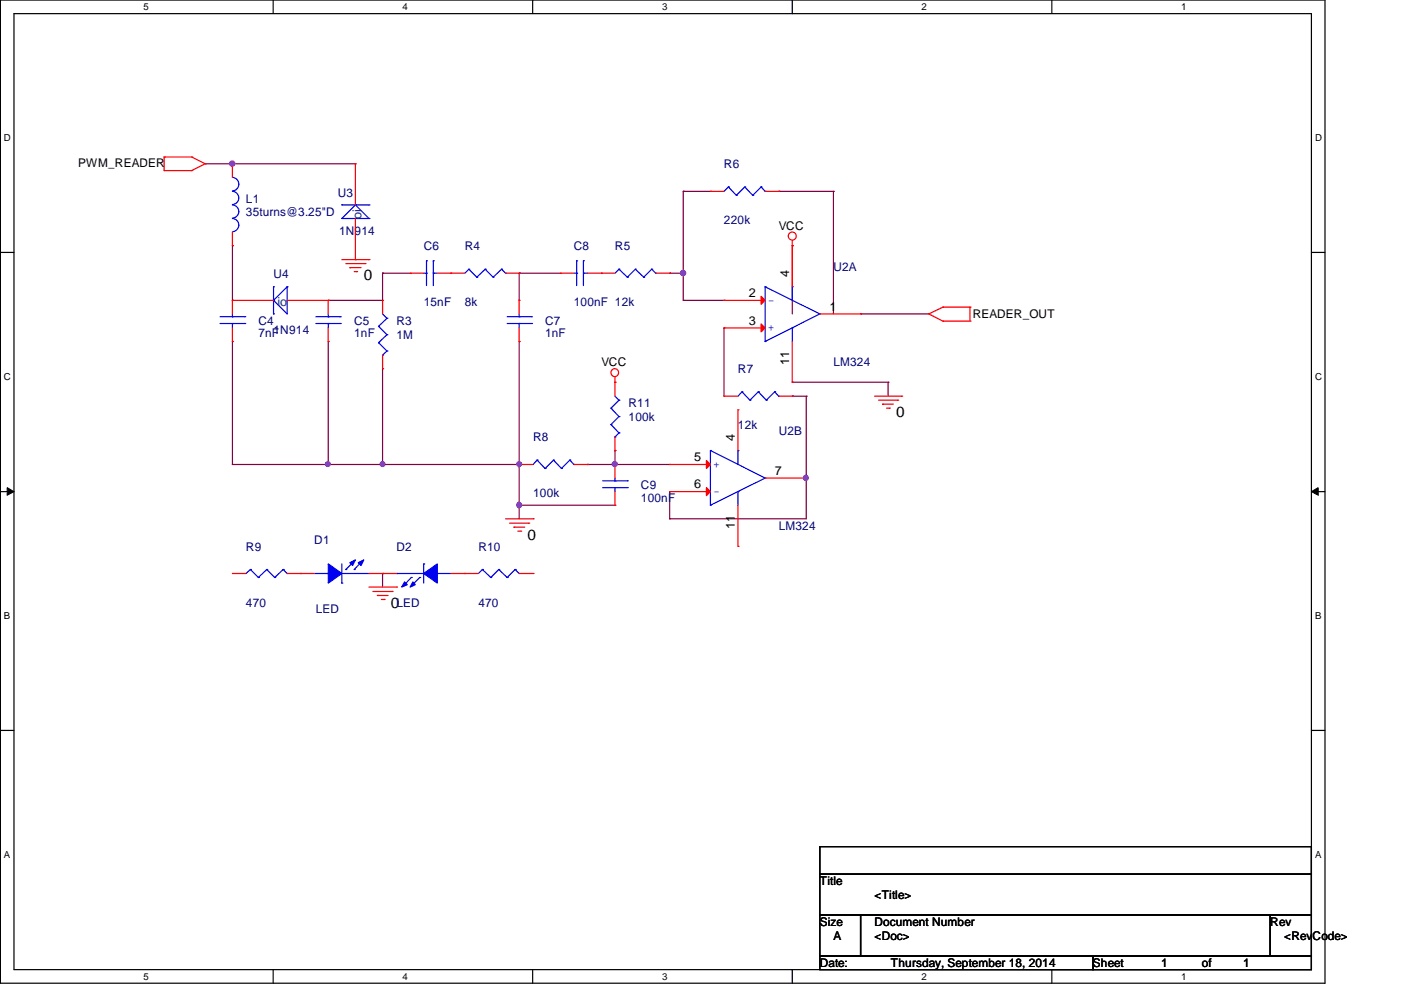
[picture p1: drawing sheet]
<svg xmlns="http://www.w3.org/2000/svg" width="297mm" height="210mm" viewBox="0 0 297 210" stroke-linecap="round" stroke-linejoin="round" font-family="sans-serif">
<path d="M.1 0h280.8v208.5h-280.8zM3 2.9h275v202.7h-275z" fill="none" stroke="#000" stroke-width=".25"/>
<g fill="#fff">
<path d="M30.4 .4h1v2.2h-1z"/>
<path d="M30.4 205.9h1v2.2h-1z"/>
</g>
<path d="M57.9 0v2.9M57.9 205.6v2.9" fill="none" stroke="#000" stroke-width=".25"/>
<g fill="#fff">
<path d="M85.3 .4h1.1v2.2h-1.1z"/>
<path d="M85.3 205.9h1.1v2.2h-1.1z"/>
</g>
<path d="M112.9 0v2.9M112.9 205.6v2.9" fill="none" stroke="#000" stroke-width=".25"/>
<g fill="#fff">
<path d="M140.4 .4h1v2.2h-1z"/>
<path d="M140.4 205.9h1v2.2h-1z"/>
</g>
<path d="M168 0v2.9M168 205.6v2.9" fill="none" stroke="#000" stroke-width=".25"/>
<g fill="#fff">
<path d="M195.4 .4h1v2.2h-1z"/>
<path d="M195.4 205.9h1v2.2h-1z"/>
</g>
<path d="M223 0v2.9M223 205.6v2.9" fill="none" stroke="#000" stroke-width=".25"/>
<g fill="#fff">
<path d="M250.4 .4h1.1v2.2h-1.1z"/>
<path d="M250.4 205.9h1.1v2.2h-1.1z"/>
<path d="M.8 28.2h1.4v2.2h-1.4z"/>
<path d="M278.8 28.2h1.4v2.2h-1.4z"/>
<path d="M.8 78.8h1.4v2.2h-1.4z"/>
<path d="M278.8 78.8h1.4v2.2h-1.4z"/>
</g>
<path d="M.1 53.5h2.9M278 53.5h2.9" fill="none" stroke="#000" stroke-width=".25"/>
<g fill="#fff">
<path d="M.8 129.6h1.3v2.2h-1.3z"/>
<path d="M278.8 129.6h1.3v2.2h-1.3z"/>
</g>
<path d="M.1 104.2h2.9M278 104.2h2.9" fill="none" stroke="#000" stroke-width=".25"/>
<path d="M1.5 103.4l1.5 .8-1.5 .8zM278 104.2l1.5-.8v1.6z" fill="#000" stroke="#000" stroke-width=".21"/>
<g fill="#fff">
<path d="M.8 180.2h1.2v2.2h-1.2z"/>
<path d="M278.8 180.2h1.2v2.2h-1.2z"/>
</g>
<path d="M.1 154.9h2.9M278 154.9h2.9M173.8 179.5h104.2v5.8h-104.2zM173.8 185.3h104.2v8.7h-104.2zM173.8 194h8.7v8.7h-8.7zM182.5 194h86.8v8.7h-86.8zM269.3 194h8.7v8.7h-8.7zM173.8 202.7h57.9v2.9h-57.9zM231.7 202.7h46.3v2.9h-46.3z" fill="none" stroke="#000" stroke-width=".25"/>
<g fill="none" stroke="#800040" stroke-width=".25">
<path d="M43.5 34.7h31.9M49.3 34.7h.1M49.3 52.1h.1M49.3 52.1v11.6M81.1 57.9h.1M81.1 57.9v5.8h-11.5M81.1 57.9h5.9M110.1 57.9h.1M110.1 57.9h8.7M110.1 57.9v5.8M142 57.9h.1M142 57.9h2.9"/>
<path d="M144.9 40.6h.1M144.9 57.9h.1M144.9 40.6h5.7M144.9 40.6v23.1M165.1 40.6h.1M165.1 40.6h11.6M168 52.1h.1M168 52.1v14.5M176.7 40.6h.1M176.7 40.6v26M49.3 72.4h.1M49.3 72.4v26.1"/>
<path d="M69.6 63.7h.1M69.6 72.4h.1M69.6 72.4v26.1M81.1 78.2h.1M81.1 78.2v20.3M110.1 72.4h.1M110.1 72.4v37.6M144.9 63.7h.1M144.9 63.7h8.6M153.5 69.5h.1M153.5 69.5v14.5M182.5 66.6h.1"/>
<path d="M182.5 66.6h14.4M49.3 98.5h.1M49.3 98.5h60.8M69.6 98.5h.1M81.1 98.5h.1M110.1 98.5h.1M124.5 98.5h.1M124.5 98.5h17.5M130.4 95.5h.1M130.4 98.5h.1M130.4 95.5v3M168 84h.1"/>
<path d="M168 81h.1M168 84h2.9M168 81h20.3M170.9 84h.1M170.9 84v26h-28.9M188.3 81h.1M188.3 81v3M110.1 107.1h.1M110.1 107.1h20.3M142 104.2h.1M142 110h.1M142 104.2v5.8"/>
<path d="M170.9 101.4h.1M81.1 121.6h.1M81.1 121.6v2.9"/>
</g>
<g fill="#f0f" stroke="#f0f" stroke-width=".25">
<circle cx="49.2" cy="34.7" r=".55"/>
<circle cx="81.1" cy="98.4" r=".51"/>
<circle cx="69.5" cy="98.4" r=".51"/>
<circle cx="170.8" cy="101.3" r=".53"/>
<circle cx="130.4" cy="98.4" r=".53"/>
<circle cx="144.8" cy="57.9" r=".55"/>
<circle cx="110" cy="107.1" r=".53"/>
<circle cx="110.1" cy="98.4" r=".51"/>
</g>
<g fill="none" stroke="#f00" stroke-width=".25">
<path d="M34.8 36.2h.1M34.8 33.3h.1M34.8 36.2h5.8M34.8 33.3v2.9M34.8 33.3h5.8M40.6 36.2h.1M40.6 33.3h.1M40.6 33.3l2.9 1.4M43.5 34.7h.1M43.5 34.7l-2.9 1.5M49.3 34.7h.1M49.3 34.7v2.9"/>
<path d="M75.4 34.7h.1M75.4 34.7v8.7M49.3 52.1h.1M49.3 49.2v2.9M72.5 55h5.7M73.3 55.9h4.1M74.2 56.7h.1M74.2 56.7h2.3M75.1 57.6h.5M75.4 55h.1M75.4 46.3v8.7M75.6 57.6h.1"/>
<path d="M77.4 55.9h.1M78.2 55h.1M87 57.9h.1M87 57.9h2.8M92.7 57.9h5.9M95.6 57.9h.1M107.2 57.9h2.9M110.1 57.9h.1M118.8 57.9h.1M118.8 57.9h2.9M124.5 57.9h5.9M127.5 57.9h.1"/>
<path d="M139 57.9h3M142 57.9h.1M150.6 40.6h.1M150.6 40.6h2.9M162.2 40.6h2.9M165.1 40.6h.1M168 52.1h.1M168 51v9.8M49.3 63.7h.1M49.3 72.4h.1M49.3 63.7v2.9M49.3 69.5v2.9"/>
<path d="M49.3 63.7h8.7M60.9 63.7h8.7M69.6 63.7h.1M69.6 72.4h.1M69.6 63.7v2.9M69.6 69.5v2.9M81.1 63.7h.1M81.1 78.2h.1M81.1 63.7v2.9M81.1 75.3v2.9M110.1 63.7h.1M110.1 72.4h.1"/>
<path d="M110.1 63.7v2.9M110.1 69.5v2.9M130.4 79.9v4.1M153.5 69.5h.1M153.5 63.7h.1M153.5 69.5h8.7M153.5 63.7h8.7M168 72.4v8.6M173.8 66.6h8.7M182.5 66.6h.1M196.9 66.6h.1M196.9 66.6l3 1.5"/>
<path d="M199.9 65.1h.1M199.9 68.1h.1M199.9 65.1l-3 1.5M199.9 65.1h5.8M199.9 68.1h5.8M205.7 65.1h.1M205.7 68.1h.1M205.7 65.1v3M110.1 98.5h.1M110.1 98.5h2.9M121.7 98.5h2.8M124.5 98.5h.1"/>
<path d="M130.4 81h.1M130.4 98.5h.1M130.4 95.5h.1M130.4 92.6v2.9M130.4 98.5v2.9M142 98.5h.1M142 98.5h8.6M153.5 84h.1M153.5 84h3M156.5 86.9h.1M156.5 86.9v8.6M165.1 84h2.9"/>
<path d="M168 84h.1M168 81h.1M185.4 84h5.8M186.3 84.9h4M187.1 85.7h.1M187.1 85.7h2.3M188 86.5h.6M188.6 86.5h.1M190.3 84.9h.1M191.2 84h.1M107.2 110h5.8M108 110.9h4.1"/>
<path d="M109 111.8h.1M109 111.8h2.3M109.8 112.6h.6M110.4 112.6h.1M112.1 110.9h.1M113 110h.1M130.4 107.1h.1M130.4 104.2v2.9M142 104.2h.1M142 104.2h8.6M156.5 115.8h.1M156.5 107.1v8.7"/>
<path d="M162.2 101.4h8.7M170.9 101.4h.1M49.3 121.6h.1M49.3 121.6h2.9M60.9 121.6h5.7M63.8 121.6h.1M78.2 124.5h5.9M78.2 121.6h5.9M79.1 125.4h4M80 126.3h.1M80 126.3h2.3M80.9 127.1h.5"/>
<path d="M81.1 121.6h.1M81.4 127.1h.1M83.1 125.4h.1M84.1 124.5h.1M95.6 121.6h5.8M98.6 121.6h.1M110.1 121.6h2.9M113 121.6h.1"/>
<circle cx="168" cy="50.1" r=".85"/>
<circle cx="130.3" cy="79" r=".82"/>
</g>
<g fill="none" stroke="#00f" stroke-width=".25">
<path d="M49.3 37.6a1.44 1.44 0 0 1 1.3 1.4 1.44 1.44 0 0 1-1.3 1.5M154.4 39.6h.1M154.4 39.6l-.9 1M154.4 39.6l1.7 1.8M157.9 39.6h.1M157.9 39.6l-1.8 1.8M157.9 39.6l1.7 1.8M161.4 39.6h.1M161.4 39.6l-1.8 1.8M161.4 39.6l.8 1M49.3 40.6a1.4 1.4 0 0 1 1.3 1.4 1.4 1.4 0 0 1-1.3 1.4M49.3 43.4a1.4 1.4 0 0 1 1.3 1.4 1.4 1.4 0 0 1-1.3 1.4"/>
<path d="M49.3 46.3a1.4 1.4 0 0 1 1.3 1.4 1.4 1.4 0 0 1-1.3 1.4M72.5 43.4h.1M72.5 43.4h5.7M75.4 43.4h.1M75.4 43.4l-2.9 2.9h5.7M75.4 43.4l2.8 2.9M78.2 46.3h.1M78.2 43.4h.1M89.8 57.9h.6M90.4 57.9h.1M90.4 55.3h.1M90.4 55.3v5.3"/>
<path d="M91.9 55.3h.1M91.9 57.9h.1M91.9 57.9h.8M91.9 55.3v5.3M99.4 57.1h.1M99.4 57.1l-.8 .8M99.4 57.1l1.7 1.7M101.1 58.8h.1M102.9 57.1h.1M102.9 57.1l-1.8 1.7M102.9 57.1l1.7 1.7M104.6 58.8h.1"/>
<path d="M106.3 57.1h.1M106.3 57.1l-1.7 1.7M106.3 57.1l.9 .8M107.2 57.9h.1M121.7 57.9h.6M122.3 57.9h.1M122.3 55.3h.1M122.3 55.3v5.3M123.7 55.3h.1M123.7 57.9h.1M123.7 57.9h.8M123.7 55.3v5.3"/>
<path d="M131.2 57.1h.1M131.2 57.1l-.8 .8M131.2 57.1l1.8 1.7M133 58.8h.1M134.7 57.1h.1M134.7 57.1l-1.7 1.7M134.7 57.1l1.8 1.7M136.5 58.8h.1M138.2 57.1h.1M138.2 57.1l-1.7 1.7M138.2 57.1l.8 .8M139 57.9h.1"/>
<path d="M156.1 41.4h.1M159.6 41.4h.1M162.2 40.6h.1M46.7 68.6h5.2M46.7 67.2h5.2M49.3 67.2h.1M49.3 68.6h.1M49.3 66.6v.6M49.3 68.6v.9M51.9 68.6h.1M51.9 67.2h.1M58 63.7h.1"/>
<path d="M58 66.6h.1M58 60.8h.1M58 60.8v5.8M60.9 60.8h.1M60.9 60.8v5.8l-2.9-2.9M60.9 60.8l-2.9 2.9M67 68.6h5.1M67 67.2h5.1M69.6 67.2h.1M69.6 68.6h.1M69.6 66.6v.6M69.6 68.6v.9"/>
<path d="M72.1 68.6h.1M72.1 67.2h.1M80.3 69.2h.1M80.3 72.7h.1M80.3 69.2l1.7 1.8M80.3 72.7l1.7 1.7M81.1 75.3h.1M81.1 66.6l.9 .9M82 67.5h.1M82 71h.1M82 74.4h.1M82 67.5l-1.7 1.7"/>
<path d="M82 71l-1.7 1.7M82 74.4l-.9 .9M107.5 68.6h5.2M107.5 67.2h5.2M110.1 67.2h.1M110.1 68.6h.1M110.1 66.6v.6M110.1 68.6v.9M112.7 68.6h.1M112.7 67.2h.1M162.2 60.8h.1M162.2 72.4h.1"/>
<path d="M162.2 60.8l11.6 5.8M162.2 60.8v11.6M168 60.8h.1M168 69.5h.1M168 60.8v2.9M168 69.5v2.9M173.8 66.6h.1M173.8 66.6l-11.6 5.8M113.9 97.6h.1M113.9 97.6l-.9 .9M113.9 97.6l1.7 1.7M115.6 99.3h.1"/>
<path d="M117.3 97.6h.1M117.3 97.6l-1.7 1.7M117.3 97.6l1.7 1.7M119 99.3h.1M120.8 97.6h.1M120.8 97.6l-1.8 1.7M120.8 97.6l.9 .9M121.7 98.5h.1M129.5 86.5h.1M129.5 90h.1M129.5 86.5l1.7 1.8M129.5 90l1.7 1.8"/>
<path d="M130.4 92.6h.1M130.4 84l.8 .9M131.2 84.9h.1M131.2 88.3h.1M131.2 91.8h.1M131.2 91.8l-.8 .8M131.2 84.9l-1.7 1.6M131.2 88.3l-1.7 1.7M150.6 95.5h.1M150.6 95.5l11.6 5.9M150.6 95.5v11.6M156.5 95.5h.1"/>
<path d="M156.5 95.5v3M157.3 83.1h.1M157.3 83.1l-.8 .9M157.3 83.1l1.7 1.8M159 84.9h.1M160.8 83.1h.1M160.8 83.1l-1.8 1.8M160.8 83.1l1.7 1.8M162.5 84.9h.1M164.3 83.1h.1M164.3 83.1l-1.8 1.8M164.3 83.1l.8 .9"/>
<path d="M165.1 84h.1M72.5 119.6v4M75.1 119l-1.8 1.7M76.8 119l-1.7 1.7M89.8 119.6h.1M89.8 119.6v4M127.8 103.4h5.2M127.8 102h5.2M130.4 102h.1M130.4 103.4h.1M130.4 101.4v.6M130.4 103.4v.8"/>
<path d="M133 103.4h.1M133 102h.1M150.6 107.1h.1M156.5 104.2h.1M156.5 104.2v2.9M162.2 101.4h.1M162.2 101.4l-11.6 5.7M53.1 120.7h.1M53.1 120.7l-.9 .9M53.1 120.7l1.7 1.7M54.8 122.4h.1M56.6 120.7h.1"/>
<path d="M56.6 120.7l-1.8 1.7M56.6 120.7l1.7 1.7M58.3 122.4h.1M60 120.7h.1M60 120.7l-1.7 1.7M60 120.7l.9 .9M60.9 121.6h.1M66.6 121.6h3M69.6 121.6h.1M72.5 123.6h.1M72.5 121.6h5.7M73.3 120.7h.1"/>
<path d="M75.1 120.7h.1M78.2 121.6h.1M84.1 121.6h.1M84.1 121.6h5.7M87.2 122.4h.1M87.2 122.4l-1.7 1.8M89 122.4h.1M89 122.4l-1.8 1.8M92.7 121.6h.1M92.7 121.6h2.9M102.3 120.7h.1M102.3 120.7l-.9 .9"/>
<path d="M102.3 120.7l1.8 1.7M104.1 122.4h.1M105.7 120.7h.1M105.7 120.7l-1.6 1.7M105.7 120.7l1.8 1.7M107.5 122.4h.1M109.2 120.7h.1M109.2 120.7l-1.7 1.7M109.2 120.7l.9 .9M110.1 121.6h.1"/>
</g>
<g fill="#00f" stroke="#00f" stroke-width=".25">
<path d="M69.6 119.6l2.9 2-2.9 2z" fill-rule="evenodd"/>
<path d="M75.9 119.3l1.2-.6-.6 1.2z" fill-rule="evenodd"/>
<path d="M74.2 119.3l1.2-.6-.6 1.2z" fill-rule="evenodd"/>
<path d="M89.8 121.6l2.9-2v4z" fill-rule="evenodd"/>
<path d="M85.8 123.4l.6 .6-1.2 .5z" fill-rule="evenodd"/>
<path d="M87.5 123.4l.6 .6-1.1 .5z" fill-rule="evenodd"/>
</g>
<g fill="#f00" stroke="#f00" stroke-width=".25">
<path d="M161.4 68.7l.8 .8-.8 .9z"/>
<path d="M161.4 62.8l.8 .9-.8 .8z"/>
<path d="M149.8 97.6l.8 .9-.8 .8z"/>
<path d="M149.8 103.4l.8 .8-.8 .9z"/>
</g>
<g font-size="3.1">
<text x="77.1" y="59.4">0</text>
<text x="190" y="88.3">0</text>
<text x="111.8" y="114.4">0</text>
<text x="82.9" y="128.9">0</text>
</g>
<g font-size="2.6" fill="#004080">
<text x="76.6" y="46.4" transform="rotate(-90 76.6 46.4)">oi</text>
<text x="58.8" y="64.9">io</text>
</g>
<g font-size="2.6">
<text x="167.3" y="58.8" transform="rotate(-90 167.3 58.8)">4</text>
<text x="158.7" y="63">2</text>
<text x="175.9" y="65.9">1</text>
<text x="158.7" y="68.8">3</text>
<text x="167.3" y="77.5" transform="rotate(-90 167.3 77.5)">11</text>
<text x="155.8" y="93.5" transform="rotate(-90 155.8 93.5)">4</text>
<text x="147.2" y="97.8">5</text>
<text x="164.3" y="100.7">7</text>
<text x="147.2" y="103.6">6</text>
<text x="155.8" y="112.2" transform="rotate(-90 155.8 112.2)">11</text>
</g>
<g font-size="2.5">
<text x="16.6" y="35.4">PWM_READER</text>
<text x="165.1" y="48.7">VCC</text>
<text x="206.2" y="67.5">READER_OUT</text>
<text x="127.5" y="77.7">VCC</text>
<text x="173.8" y="187.7">Title</text>
<text x="185.4" y="190.6">&lt;Title&gt;</text>
<text x="173.8" y="196.4">Size</text>
<text x="185.4" y="196.4">Document Number</text>
<text x="269.3" y="196.4">Rev</text>
<text x="176.7" y="199.2">A</text>
<text x="185.4" y="199.2">&lt;Doc&gt;</text>
<text x="272.3" y="199.2">&lt;RevCode&gt;</text>
<text x="173.8" y="205.1">Date:</text>
<text x="188.9" y="205.1">Thursday, September 18, 2014</text>
<text x="231.7" y="205.1">Sheet</text>
<text x="246.2" y="205.1">1</text>
<text x="254.8" y="205.1">of</text>
<text x="263.6" y="205.1">1</text>
</g>
<g font-size="2.5" fill="#000080">
<text x="153.5" y="35.7">R6</text>
<text x="71.6" y="41.8">U3</text>
<text x="52.2" y="42.9">L1</text>
<text x="52.2" y="45.8">35turns@3.25&quot;D</text>
<text x="153.5" y="47.5">220k</text>
<text x="71.9" y="49.9">1N914</text>
<text x="89.8" y="53">C6</text>
<text x="98.6" y="53">R4</text>
<text x="121.7" y="53">C8</text>
<text x="130.4" y="53">R5</text>
<text x="58" y="58.9">U4</text>
<text x="176.7" y="57.4">U2A</text>
<text x="89.8" y="65">15nF</text>
<text x="98.6" y="65">8k</text>
<text x="121.7" y="65">100nF 12k</text>
<text x="54.8" y="68.9">C4</text>
<text x="54.8" y="71.6">7nF</text>
<text x="58" y="70.7">1N914</text>
<text x="75.1" y="68.9">C5</text>
<text x="75.1" y="71.6">1nF</text>
<text x="84.1" y="68.9">R3</text>
<text x="84.1" y="71.9">1M</text>
<text x="115.6" y="68.9">C7</text>
<text x="115.6" y="71.6">1nF</text>
<text x="176.7" y="77.7">LM324</text>
<text x="156.5" y="79.1">R7</text>
<text x="133.3" y="86.4">R11</text>
<text x="133.3" y="89.3">100k</text>
<text x="113" y="93.6">R8</text>
<text x="156.5" y="90.9">12k</text>
<text x="165.1" y="92.1">U2B</text>
<text x="113" y="105.4">100k</text>
<text x="135.9" y="103.7">C9</text>
<text x="135.9" y="106.4">100nF</text>
<text x="165.1" y="112.4">LM324</text>
<text x="52.2" y="116.8">R9</text>
<text x="66.6" y="115.3">D1</text>
<text x="84.1" y="116.8">D2</text>
<text x="101.4" y="116.8">R10</text>
<text x="52.2" y="128.6">470</text>
<text x="67" y="130.1">LED</text>
<text x="84.1" y="128.6">LED</text>
<text x="101.4" y="128.6">470</text>
</g>
<g font-size="2.5" fill="#00f">
<text x="162.8" y="64.4">-</text>
<text x="162.8" y="70.2">+</text>
<text x="151.2" y="99.2">+</text>
<text x="151.2" y="104.9">-</text>
</g>
<g font-size="2">
<text x="30.4" y="2.1">5</text>
<text x="85.3" y="2.1">4</text>
<text x="140.4" y="2.1">3</text>
<text x="195.4" y="2.1">2</text>
<text x="250.4" y="2.1">1</text>
<text x=".8" y="30">D</text>
<text x="278.8" y="30">D</text>
<text x=".8" y="80.6">C</text>
<text x="278.8" y="80.6">C</text>
<text x=".8" y="131.3">B</text>
<text x="278.8" y="131.3">B</text>
<text x=".8" y="182">A</text>
<text x="278.8" y="182">A</text>
<text x="30.4" y="207.7">5</text>
<text x="85.3" y="207.7">4</text>
<text x="140.4" y="207.7">3</text>
<text x="195.4" y="207.7">2</text>
<text x="250.4" y="207.7">1</text>
</g>
</svg>
